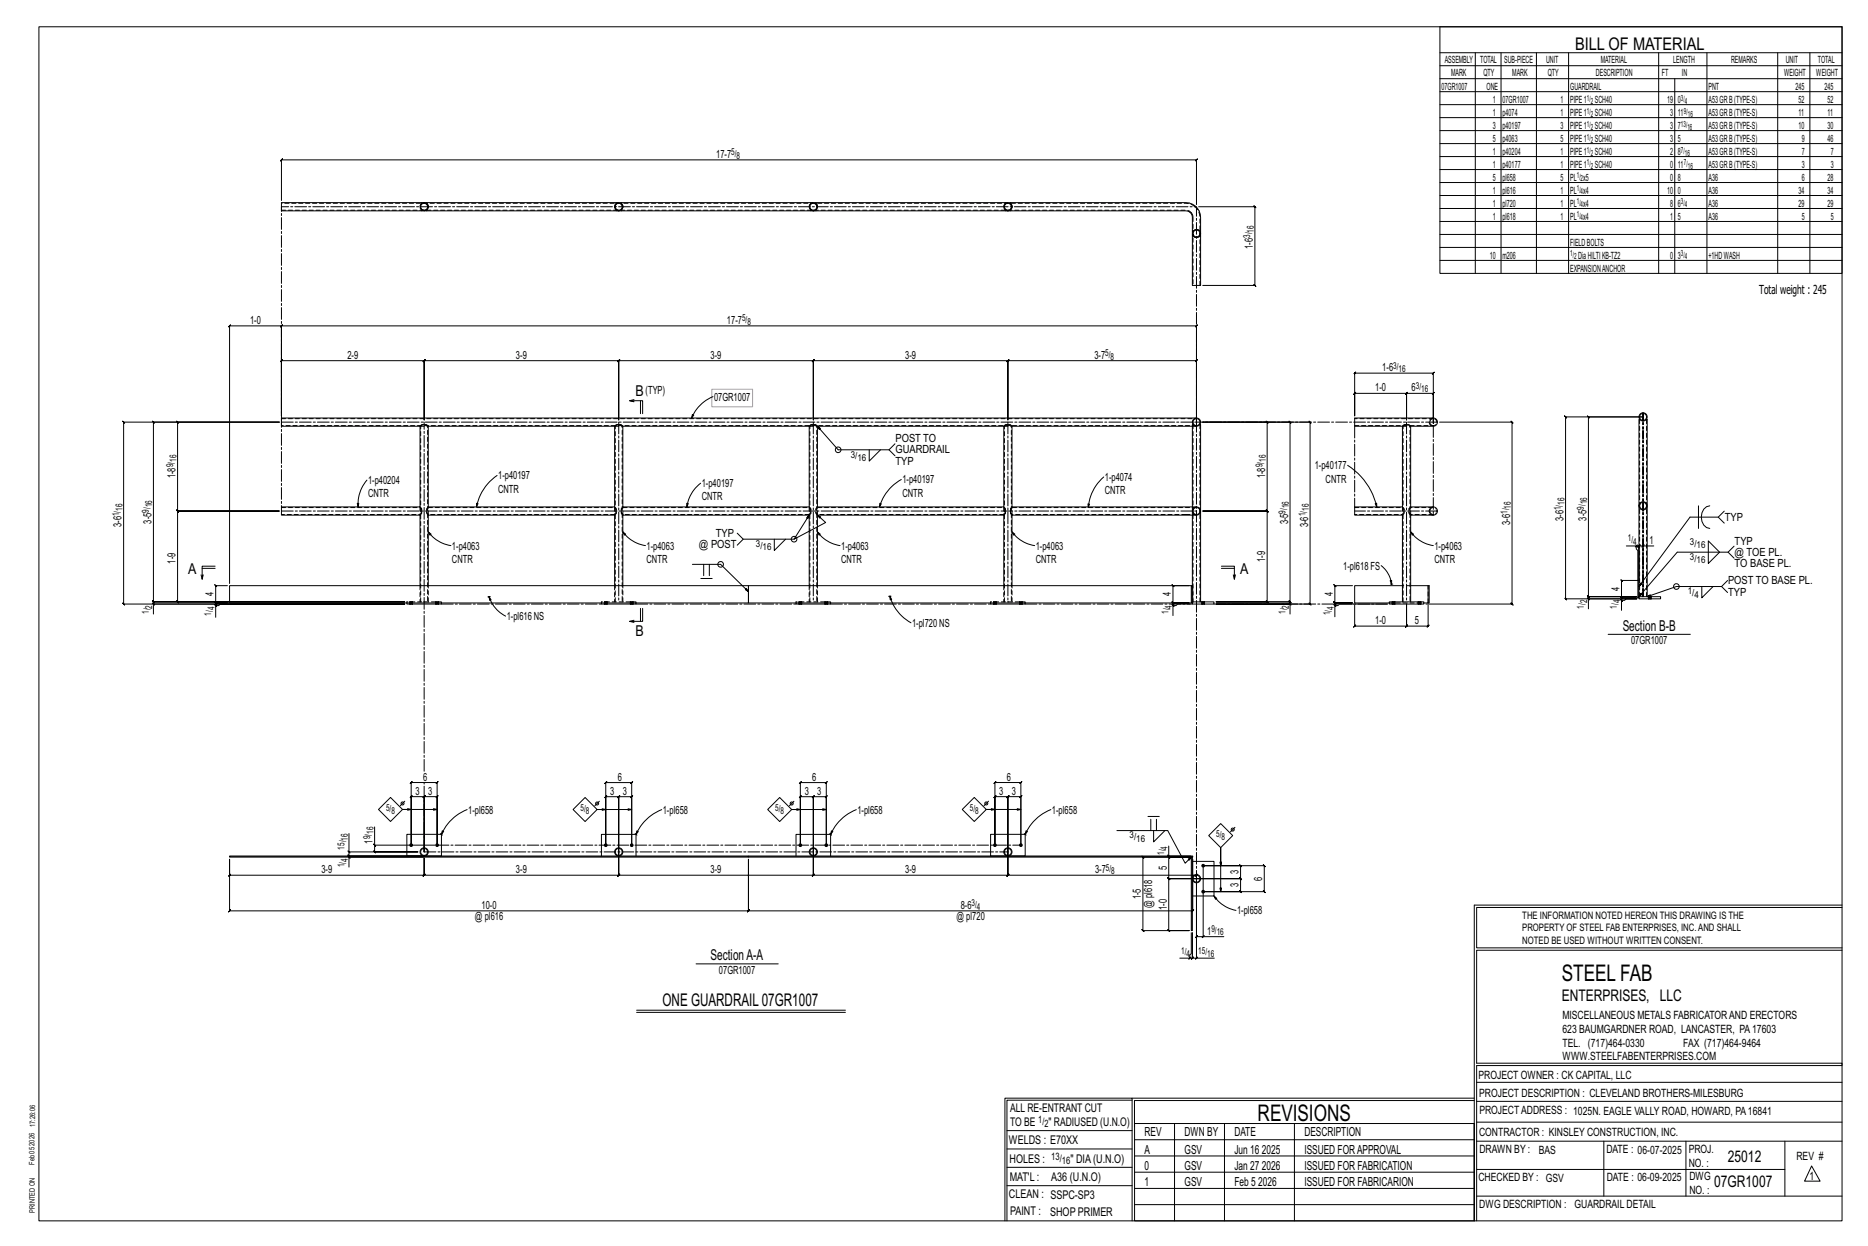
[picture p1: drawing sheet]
<svg xmlns="http://www.w3.org/2000/svg" width="914mm" height="610mm" viewBox="0 0 914 610" stroke-linecap="round" stroke-linejoin="round" font-family="sans-serif">
<g fill="none" stroke="#000" stroke-width=".49">
<path d="M19 13h883v584h-883zM705 13h197v121h-197zM705 26h197M705 32h197M705 39h197M722 26v108M735 26v108M752 26v108M768 26v108M812 26v108M820 39v95M836 26v108"/>
<path d="M870 26v108M886 26v108M705 45h197M705 51h197M705 58h197M705 64h197M705 70h197M705 77h197M138 99h443a7 7 0 0 1 7 7v34h-4v-34l-2-2-1-1h-443zM138 98v-20l-1 1 1-1h448l-1 1 1-1v22M705 83h197M705 89h197"/>
<path d="M705 96h197M587 101h27l1 1-1-1v39v-1l1 1h-1h-25M705 102h197M705 108h197M705 115h197M705 121h197M705 127h197M138 159l-1 1 1-1h448l-1 1 1-1v48v-31l-1 1 1-1h-93h1l-1 1v-1v29v-29h1l-1 1v-1h-95h1l-1 1v-1v29v-29h1l-1 1v-1h-95l-1 1 1-1v29v-29l-1 1 1-1h-95l-1 1 1-1v29v-29l-1 1 1-1h-70l-1 1 1-1v27zM310 197l-2-1h7v6M310 196h-2M314 196v6M349 194a19 19 0 0 0-10 11"/>
<path d="M663 183l1-1-1 1h39h-1l1-1v1v24v-15l-1 1 1-1h-13l-1 1 1-1v13v-13l-1 1 1-1h-26h1l-1 1v-1v11zM137 207h-76l-1-1 1 1v89l-1-1 1 1h137h-90h-1h-1v6M137 207h-62v-1l1 1h-1v87l1 1-1-1h123h-123l1 1-1-1v2M137 207h-50l-1-1 1 1v43h-1l1 1v-1h50h-50h-1l1 1v-1v44h-1l1 1v-1h111M138 203v-44l-1 1 1-1h-26h1l-1 1v-1v126M210 209h91M305 209h91M339 203h1l-1 2zM491 209h-91l10 11h25l3-3M495 209h89M584 208v79M586 205h-448v4h68"/>
<path d="M587 208h1v86M589 207h52v-1l1 1h-1v89v-1l1 1h-1h-46h36v4M589 207h31v-1l1 1h-1v43l1 1-1-1h-31h31l1 1-1-1v44l1 1-1-1h-25h36l1 1-1-1v2M589 207h42v-1l1 1h-1v87l1 1-1-1h-36M687 209h-24v-4h38a2 2 0 0 1 3 1 2 2 0 0 1-2 3h-11M705 207h35v-1l1 1h-1v89v-1l1 1h-1h-42M803 205h-1v79M806 205v87M180 235a18 18 0 0 0-5 13M243 233a24 24 0 0 0-10 15M343 236a18 18 0 0 0-7 12M425 220v6l6-6"/>
<path d="M435 220l3 3M441 235a22 22 0 0 0-11 13M540 233a22 22 0 0 0-7 15M660 228a32 32 0 0 1 14 20M175 246h1l-1 2zM206 248v1v2v1M206 252v35M210 248v-39l-1-1h-3v1v39h-68v4h68M210 252v35M210 248h91l1 1v2l-1 1h-91M210 248l-1 1v2l1 1M233 246h1l-1 2z"/>
<path d="M301 248v-39l1-1h2l1 1v39M301 252v35M305 252v35M305 252l-1-1v-2l1-1h91l1 1v2l-1 1M305 252h91M336 246h1l-1 2zM396 248v-39l1-1h2l1 1v39M396 252l-7 12 15-8-4-4M396 252v35M400 252v35M400 252h91M400 248h91l1 1v2l-1 1"/>
<path d="M400 248l-1 1v2l1 1M431 246l-1 2zM491 248v-39l1-1h3v1v39M491 252v35M495 252v35M495 248v1v2v1M495 252h89M533 247v1zM584 248h-89M673 246h1v2zM687 248v1v2v1M687 252v42"/>
<path d="M691 252l-1-1v-2l1-1h10a2 2 0 0 1 3 2 2 2 0 0 1-2 2h-11v42M691 248v-39l-1-1h-3v1v39h-24v4h24M831 247v12M837 247a6 6 0 0 0-4 6 6 6 0 0 0 4 6M841 253l3 3M844 250l-3 3h-14l-25 34M99 278h6M105 277h-6v6v-2M210 260l1 1-1 1zM210 260a17 17 0 0 0 11 7M305 260l1 1v1zM305 260a17 17 0 0 0 11 7"/>
<path d="M339 276h14l13 13M344 276v6M347 276v6M361 261l3 3h25M364 264l-3 3M379 264v5l6-5M400 260l2 1-1 1zM400 260a17 17 0 0 0 11 7M495 260l2 1-1 1zM495 260a17 17 0 0 0 11 7M598 277h6v6l1-2M598 278h6"/>
<path d="M676 277a14 14 0 0 1 5 9M691 260l1 1-1 1zM691 260a17 17 0 0 0 11 7M796 267h5v2h1v15h-8l-1-1 1 1v8h-1l1 1v-1h8M800 268l1-1zM801 267h1v1l1-1h-1v17M804 268l1-1zM804 267h-2h1l-1 1v-1v17M810 267h-6v25M836 265l6 5-6 6zM846 270l3 3M849 267l-3 3h-25l-19 22"/>
<path d="M75 295l1 1zM98 281l1 2M105 296l1 1zM111 287h-5l-1-1 1 1v8h-1l1 1v-1h5h-5h-1l1 1v-1v1M112 287h254v8h-254zM198 296h-123v4M199 295v1h17v-1M201 294h.1M201 296h.1M202 294h.1M202 296h.1M213 294h.1"/>
<path d="M213 296h.1M215 294h.1M215 296h.1M239 292l1 1v1zM239 292a16 16 0 0 0 9 9M239 292h.1M240 292h-1M294 295v1h17v-1M296 294h.1M296 296h.1M297 294h.1M297 296h.1"/>
<path d="M309 294h.1M309 296h.1M310 294h.1M310 296h.1M314 298v6M315 298v6h-7l2 1M343 283h6M390 295v1h17v-1M391 294h.1M391 296h.1M392 294h.1M392 296h.1"/>
<path d="M404 294h.1M404 296h.1M405 294h.1M405 296h.1M435 292h1M436 292v1zM436 292a22 22 0 0 0 10 13M436 292h.1M485 295v1h17v-1M486 294h.1M486 296h.1M488 294h.1"/>
<path d="M488 296h.1M499 294h.1M499 296h.1M500 294h.1M500 296h.1M574 296l1 1zM582 287h-8v-1l1 1h-1v8l1 1-1-1h8h-8l1 1-1-1v1M583 296h-7h-2v5M583 287h1v8h-1zM583 287h-217v8h217M584 294h10v2h-10v-1M588 294h.1"/>
<path d="M588 296h.1M590 294h.1M590 296h.1M604 281v2M631 295l1 1zM653 296l1 1zM662 287h-9v-1l1 1h-1v8l1 1-1-1h9h-9l1 1-1-1v1M663 296v10v1l1-1h-1h26l-1 1 1-1v-10v10l-1 1 1-1h10v1l1-1h-1v-10M679 296h-23h-1h-2v6M680 294h17v2h-17zM680 284h1v2zM681 286h.1"/>
<path d="M681 286h1M682 294h.1M682 296h.1M683 294h.1M683 296h.1M687 287h-24v8h17M691 287h9v8h-1M694 294h.1M694 296h.1M696 294h.1M696 296h.1M699 287v8h-2"/>
<path d="M777 292l1 1zM778 298v-5h23h-5l-1 1h-1v5M778 293v-1l-1-1 1 1h23h-23l-1-1 1 1v-88l-1-1 1 1h26h-38v-1l1 1h-1v89v-1l1 1h-1h35M793 293l1 1zM801 292h-7h-1l1 1v-1v2M802 284v8zM802 292h11v1h-11zM807 292h.1M807 293h.1M808 292h.1M808 293h.1M833 287v5l6-5"/>
<path d="M843 287l3 3M846 284l-3 3h-22l-15 5M310 303l-2 1M787 310h40M191 390l6 6-6 6-6-6zM198 392l-2 2M201 383l1-1-1 1h13h-1l1-1v1v30v-23v-1l-1 1h1h-6v-1l-1 1h1v27v-27v-1l-1 1h1h-7l1-1-1 1v23v-30zM201 396h-4h17M229 396a23 23 0 0 0-13 12M286 390l6 6-6 6-5-6zM293 392l-2 2M296 383l1-1v1h12l1-1-1 1v31v-24l1-1-1 1h-6v-1l-1 1h1v27v-27v-1l-1 1h1h-6v-1l-1 1h1v24v-31z"/>
<path d="M297 396h-5h17M324 396a23 23 0 0 0-13 12M376 396l6-6 6 6-6 6zM389 392l-3 2M391 383l1-1v1h12l1-1-1 1v31v-24l1-1-1 1h-6l1-1-1 1v27v-27l1-1-1 1h-6v-1l-1 1h1v24v-31zM392 396h-4h16M419 396a23 23 0 0 0-12 12M471 396l6-6 6 6-6 6zM484 392l-2 2M487 383l1-1-1 1h13h-1l1-1v1v30v-23v-1l-1 1h1h-7l1-1-1 1v27v-27l1-1-1 1h-6l1-1-1 1v23v-30zM487 396h-4h17M514 396a23 23 0 0 0-12 12"/>
<path d="M562 399h5M112 419h254h-254zM170 419l1 1zM170 416l1 1zM171 408v9h34h-22h1l-1-1v1v-4M171 417v2l-1-1 1 1h36h-36l-1-1 1 1M183 413l1 1zM183 405v8h30M207 419h-8v-11h17v11h-8M208 419h-37v5M216 408h.1M216 408l1 1"/>
<path d="M217 406v1l-1 1zM294 419v-11h17v11M311 408h.1M311 408l1 1M312 406v1l-1 1zM366 419h218h-218zM390 419v-11h17v11M406 408h1M407 408v1M407 406l1 1-1 1zM493 419h-8v-11h17v11h-8M501 408h1"/>
<path d="M502 408v1M502 406l1 1-1 1zM547 406h25l8 16 3-3M559 419h24h-11l1 1-1-1v11v-1l1 1h-1h14h-14v-1l1 1h-1v25l1 1-1-1h10h-23l1 1-1-1v-36l1 1zM563 401v5M565 406v6l5-6M566 401v5M572 418l1 1zM572 414v5h11M572 419l1 1-1-1h11M583 419h1v36h-1zM592 409l6-6 5 6-5 6z"/>
<path d="M605 405l-3 2M584 421h10v17h-10M584 420v26v-1l-1 1h1h-218l1-1-1 1v-26v26l1-1-1 1h-254l1-1-1 1v-26v8v1l1-1h-1h96l-1 1 1-1v-8v8l-1 1 1-1h95l-1 1 1-1v-11v11l-1 1 1-1h95v1l1-1h-1v-11v11v1l1-1h-1h95v1l1-1h-1v-11v11v1l1-1h-1h93l-1 1 1-1v2M589 424h30l-1-1 1 1v12h-1l1 1v-1h-30h18l1 1-1-1v-6h1l-1-1v1h-21h21h1l-1-1v1v-6h1l-1-1v1zM589 424v34h10M594 438l2 2h-1zM594 438a17 17 0 0 0 11 7M598 424v-9v21M583 456v11h-1v2h-4M588 459l1-1zM589 458h-3l-1 1 1-1v-28v39h8M722 443v154"/>
<path d="M722 443h180M902 444h-179v20h179M341 472h40M582 469l1-1zM582 469h2h-1l1-1v1v-13v13h-1l1-1v1h2M586 469v-1l-1 1zM902 465h-179v55h179v1h-179v76M312 494h102M312 495h102M554 538h-61v59M554 537h168M722 538h-167v13"/>
<path d="M723 539h179M723 530h179M493 553h61M555 550h167v47h-167zM555 558h167M575 550v47M599 550v47M634 550v47M723 549h179M723 558h179M785 558v27M825 558v27"/>
<path d="M874 558v27M493 571h61M493 562h61M555 573h167M555 566h167M723 572h151M887 570l4 8h-8zM492 597v-60h62v60M493 580h61M555 589h167M555 581h167M723 585h179"/>
<circle cx="586" cy="207" r="1.7"/>
<circle cx="586" cy="207" r="1.9"/>
<circle cx="804" cy="204" r="1.7"/>
<circle cx="804" cy="204" r="2"/>
<circle cx="410" cy="220" r="1.4"/>
<circle cx="586" cy="250" r="2"/>
<circle cx="586" cy="250" r="1.8"/>
<circle cx="804" cy="247" r="1.7"/>
<circle cx="804" cy="247" r="2"/>
<circle cx="353" cy="276" r="1.4"/>
<circle cx="389" cy="264" r="1.4"/>
<circle cx="821" cy="287" r="1.4"/>
<circle cx="197" cy="393" r=".7"/>
<circle cx="292" cy="393" r=".7"/>
<circle cx="388" cy="393" r=".7"/>
<circle cx="483" cy="393" r=".7"/>
<circle cx="208" cy="417" r="2"/>
<circle cx="208" cy="417" r="1.7"/>
<circle cx="303" cy="417" r="1.7"/>
<circle cx="303" cy="417" r="2"/>
<circle cx="398" cy="417" r="1.7"/>
<circle cx="398" cy="417" r="2"/>
<circle cx="493" cy="417" r="1.7"/>
<circle cx="493" cy="417" r="2"/>
<circle cx="603" cy="406" r=".7"/>
<circle cx="586" cy="430" r="1.7"/>
<circle cx="586" cy="430" r="2"/>
</g>
<g fill="#000" stroke="#000" stroke-width=".49">
<circle cx="201" cy="413" r=".7"/>
<circle cx="214" cy="413" r=".7"/>
<circle cx="297" cy="414" r=".7"/>
<circle cx="309" cy="414" r=".7"/>
<circle cx="392" cy="414" r=".7"/>
<circle cx="404" cy="414" r=".7"/>
<circle cx="487" cy="413" r=".7"/>
<circle cx="500" cy="413" r=".7"/>
<circle cx="589" cy="436" r=".7"/>
<circle cx="589" cy="424" r=".7"/>
</g>
<g fill="none" stroke="#000" stroke-width=".49" stroke-dasharray="2 1.4">
<path d="M206 100l1-1M206 100h1M206 100v-1M207 99l2 1h-3M209 100h-1M209 100h.1M209 99v1M209 100l1 1M209 100l1 1-1 2M301 100h1M302 100l1-1 1 1zM302 100v-1"/>
<path d="M302 100h.1M304 100h-1M304 100h.1M304 99v1M304 100l1 1M304 100l1 1-1 2M397 100h.1M397 100l1-1 1 1zM397 100v-1M398 100h-1M399 100h.1M399 100h1"/>
<path d="M399 99l1 1M400 100v1v2M492 100h.1M492 100l1-1 2 1zM492 100v-1M493 100h-1M494 100h.1M495 100h.1M495 99v1M495 100v1M495 100v1v2M138 103h444"/>
<path d="M206 101v-1M206 100h.1M206 102v-1M206 101v1M206 102h.1M206 103v-1M206 102l1 1M206 100v1M206 103h.1M207 103h.1M207 103h-1M207 103h2h-1h-2"/>
<path d="M208 103h.1M208 103l1-1M209 103h.1M209 102v-1M209 101v-1M209 102v1M209 102h.1M210 102h-1M210 101h.1M210 101v1M301 101v-1M301 102v-1"/>
<path d="M301 100h.1M301 102h.1M301 101v1M301 102h1M302 102v1M302 100l-1 1M302 103h2h-1zM302 103l-1-1M302 103h.1M303 103h.1M303 103l1-1M304 103h.1"/>
<path d="M304 102l1-1M305 101l-1-1M305 102l-1 1M305 102h.1M305 101h.1M305 101v1M396 101v-1M396 100h.1M396 102v-1M396 100h1M396 101v1M396 102h1"/>
<path d="M397 102h.1M397 102v1M397 100l-1 1M397 103h2h-1zM397 103l-1-1M397 103h.1M397 103h1M398 103h.1M399 103l1-1M400 103h-1M400 100h-1M400 102v-1"/>
<path d="M400 101v-1M400 102v1M400 100v1M400 102h.1M400 101h.1M400 101v1M491 101h.1M491 101l1-1M492 102l-1-1M492 101v1M492 102h.1M492 102v1"/>
<path d="M492 100v1M492 103h3h-2zM492 103v-1M492 103h.1M492 103h1M493 103h.1M494 103l1-1M495 100h-1M495 103h.1M495 102v-1M495 101v-1M495 102v1"/>
<path d="M495 102h.1M495 101h.1M495 101v1M582 103l1 1M583 104l1 2M584 113h.1M584 106v34M584 113v2v-1zM584 115l1 1M584 115h.1M584 113v1M584 116v-1"/>
<path d="M584 113l1-1M585 113h-1M585 116h-1M585 116h.1M585 101l-4-2h-443M585 113h.1M585 112h1M585 116h1M586 112h.1M586 116h.1M586 116h-1M586 116h1"/>
<path d="M586 112l1 1M586 113h-1M587 113h.1M587 116v-1M587 116h-1M587 115h.1M587 113h1M587 113l1 1-1 1zM587 115v1M587 114l-1-1M588 114h.1M588 115h-1"/>
<path d="M587 140v-34a7 7 0 0 0-2-5M138 205h448M206 209h4M206 208h.1M206 208h1M207 208h.1M208 208l1 1v85M301 209h4M301 208h.1M301 208h1M302 208h.1M303 208l2 1v85"/>
<path d="M396 209h4M397 208h.1M397 208h1M399 208l1 1v85M491 209h4M492 208h.1M492 208h1M493 208h.1M494 208l1 1v85M584 209h2M584 208v86M586 208h-448"/>
<path d="M663 208h38M687 209h4M687 208h.1M687 208h1M688 208h.1M689 208l1 1v85M700 207v1l2 1M700 207a1.7 1.7 0 0 1 2-2 1.7 1.7 0 0 1 1 2 1.7 1.7 0 0 1-2 1M702 205h-39M702 208h-2v-1M702 205h-2v2M803 205v87"/>
<path d="M138 248h68M206 248v4M206 248v1M206 249h.1M206 251v1h-68M209 249l1-1M209 251h.1M210 252l-1-1M210 252v-4M210 252h.1M210 248h91M301 248v4"/>
<path d="M301 252h-91M301 248v1M301 249h.1M301 249h1M302 249h.1M302 251l-1 1M304 249l1-1M304 251h.1M305 251h-1M305 251h.1M305 252v-1M305 252v-4"/>
<path d="M305 252h.1M305 248h91M396 248v4M396 252h-91M396 248v1M396 249h1M397 249h.1M397 251l-1 1M399 249l1-1M399 251h.1M400 251h-1M400 251h.1"/>
<path d="M400 252v-1M400 252v-4M400 252h.1M400 248h91M491 248v4M491 252h-91M491 248l1 1M492 249h.1M492 251l-1 1M495 249v-1M495 251h.1M495 252v-1"/>
<path d="M495 252v-4M495 252h.1M581 252h5M581 252h-86M584 252h2M584 251h.1M584 249h.1M586 248h-91M586 248h-2M587 251h.1M587 249h.1M663 248h24"/>
<path d="M687 248v4M687 248v1M687 249h.1M687 251v1h-24M690 249l1-1h11M690 251h.1M690 252v-1M691 252v-4M700 250v1M700 249v1M700 250v-1l2-1M700 251l2 1"/>
<path d="M701 252h-11M702 252l-2-2M702 248l-2 1M702 252h-1M703 249h.1M703 251h.1M703 250h.1M802 247h.1M803 248v1M803 246v1M806 247v-1M806 249v-1"/>
<path d="M199 294v1M201 294v2M201 294h.1M201 294l1 2zM201 296h.1M202 294v2M202 294h.1M202 296h.1M202 296v-2M206 287v7M206 294v-86M207 294h1"/>
<path d="M210 294v-7M213 294v2M213 294h.1M214 294l-1 2M214 294v2zM214 294v2M214 296h.1M215 294h.1M215 296h.1M215 296v-2M216 295v-1h-17M294 294v1"/>
<path d="M296 294v2M296 294h.1M297 294v2zM297 294l-1 2M297 296h-1M297 294v2M297 294h.1M297 296h.1M297 296v-2M301 287v7M301 294v-86M305 294v-7"/>
<path d="M309 294v2M309 294h.1M309 294v2zM309 296h.1M310 294v2M310 294h.1M310 296h.1M310 296v-2M311 295v-1h-17M390 294v1M391 294v2M391 294h.1"/>
<path d="M392 294l-1 2M392 294v2zM392 296h.1M392 294v2M392 294h.1M392 296v-2M396 287v7M396 294l1-86M400 294v-7M404 294v2M404 294h.1M404 294l1 2z"/>
<path d="M404 296h.1M405 294v2M405 294h.1M405 296h.1M405 296v-2M407 295v-1h-17M485 294v1M486 294v2M486 294h.1M487 294l-1 2M487 294v2zM487 294v2"/>
<path d="M487 296h.1M488 294h.1M488 296h.1M488 296v-2M491 287v7M492 294v-86M493 294h1M495 294v-7M499 294v2M499 294h.1M500 294v2zM500 294l-1 2"/>
<path d="M500 296h-1M500 294v2M500 294h.1M500 296h.1M500 296v-2M502 295v-1h-17M584 295v-8M587 294v-86M588 294v2M588 294h.1M589 294l-1 2M589 294v2z"/>
<path d="M589 296h.1M589 294v2M590 294h.1M590 296h.1M590 296v-2M680 295h17M682 294v2M682 294h.1M682 294v2zM682 296h.1M683 294v2M683 294h.1"/>
<path d="M683 296h.1M683 296v-2M687 294v-86M691 287h-4M694 294v2M694 294h.1M695 294l-1 2M695 294v2zM695 296h.1M695 294v2M695 294h1M696 296h-1"/>
<path d="M696 296v-2M699 295v-8M806 292v-87M807 292v1M807 292h.1M808 292v1zM808 292l-1 1M808 293h-1M808 292v1M808 292h.1M808 293h.1M808 293v-1"/>
<path d="M207 419h1M208 419h.1M303 419h.1M398 419h.1M493 419h1M493 419h.1M588 430h.1"/>
</g>
<path d="M348 190h20v9h-20z" fill="none" stroke="#f0f" stroke-width=".5"/>
<g fill="none" stroke="#000" stroke-width=".49" stroke-dasharray="5.8 1 1 1">
<path d="M138 207h448M303 207v87M398 207v87M493 207v87M663 209v39M689 207v87M702 208v44M704 207h-118M804 202v90zM138 250h448M704 250h-41M216 296h78"/>
<path d="M311 296h79M407 296h78M502 296h82M594 296h86M208 377v-170M208 417v-34M208 417h285M214 413h286M586 432v-331h-448v147"/>
</g>
<g font-size="11.2">
<text x="764" y="480">STEEL FAB</text>
<text x="616" y="548">REVISIONS</text>
</g>
<g font-size="8.6">
<text x="771" y="24">BILL OF MATERIAL</text>
<text x="324" y="492">ONE GUARDRAIL07GR1007</text>
</g>
<g font-size="7.9">
<text x="765" y="490">ENTERPRISES, LLC</text>
<text x="846" y="569">25012</text>
<text x="839" y="581">07GR1007</text>
</g>
<g font-size="7.3">
<text x="311" y="194">B</text>
<text x="92" y="281">A</text>
<text x="607" y="281">A</text>
<text x="311" y="311">B</text>
<text x="794" y="309">Section B-B</text>
<text x="348" y="470">SectionA-A</text>
</g>
<g font-size="6.1">
<text x="861" y="144">Total weight : 245</text>
<text x="560" y="556">REV</text>
<text x="580" y="556">DWN BY</text>
<text x="604" y="556">DATE</text>
<text x="639" y="556">DESCRIPTION</text>
<text x="560" y="564">A</text>
<text x="580" y="564">GSV</text>
<text x="604" y="564">Jun 16</text>
<text x="618" y="564">2025</text>
<text x="639" y="564">ISSUED FORAPPROVAL</text>
<text x="560" y="572">0</text>
<text x="580" y="572">GSV</text>
<text x="604" y="572">Jan 27</text>
<text x="618" y="572">2026</text>
<text x="639" y="572">ISSUED FOR FABRICATION</text>
<text x="560" y="580">1</text>
<text x="580" y="580">GSV</text>
<text x="604" y="580">Feb 5</text>
<text x="616" y="580">2026</text>
<text x="639" y="580">ISSUED FOR FABRICARION</text>
</g>
<g font-size="5.9">
<text x="494" y="560">WELDS : E70XX</text>
<text x="494" y="569">HOLES :</text>
<text x="524" y="569">&quot; DIA(U.N.O)</text>
<text x="494" y="578">MAT'L :</text>
<text x="515" y="578">A36 (U.N.O)</text>
<text x="494" y="586">CLEAN : SSPC-SP3</text>
<text x="495" y="595">PAINT :</text>
<text x="514" y="595">SHOP PRIMER</text>
</g>
<g font-size="5.8">
<text x="494" y="544">ALL RE-ENTRANT CUT</text>
<text x="494" y="551">TO BE</text>
<text x="513" y="551">&quot; RADIUSED (U.N.O)</text>
</g>
<g font-size="5.6">
<text x="765" y="499">MISCELLANEOUS METALS FABRICATORAND ERECTORS</text>
<text x="765" y="505">623 BAUMGARDNER ROAD, LANCASTER, PA17603</text>
<text x="765" y="512">TEL. (717)464-0330</text>
<text x="824" y="512">FAX (717)464-9464</text>
<text x="765" y="519">WWW.STEELFABENTERPRISES.COM</text>
<text x="724" y="528">PROJECT OWNER : CK CAPITAL, LLC</text>
<text x="724" y="537">PROJECT DESCRIPTION : CLEVELAND BROTHERS-MILESBURG</text>
<text x="724" y="545">PROJECTADDRESS : 1025N. EAGLE VALLY ROAD, HOWARD, PA16841</text>
<text x="724" y="556">CONTRACTOR : KINSLEY CONSTRUCTION, INC.</text>
<text x="724" y="564">DRAWN BY :</text>
<text x="753" y="564">BAS</text>
<text x="786" y="564">DATE : 06-07-2025</text>
<text x="827" y="564">PROJ.</text>
<text x="879" y="568">REV #</text>
<text x="827" y="571">NO. :</text>
<text x="724" y="578">CHECKED BY : GSV</text>
<text x="787" y="578">DATE : 06-09-2025</text>
<text x="827" y="578">DWG</text>
<text x="886" y="578">1</text>
<text x="827" y="584">NO. :</text>
<text x="724" y="591">DWG DESCRIPTION : GUARDRAIL DETAIL</text>
</g>
<g font-size="5.5">
<text x="351" y="77">17-7</text>
<text x="613" y="122" transform="rotate(-90 613 122)">1-6</text>
<text x="122" y="158">1-0</text>
<text x="356" y="158">17-7</text>
<text x="170" y="175">2-9</text>
<text x="253" y="175">3-9</text>
<text x="348" y="175">3-9</text>
<text x="443" y="175">3-9</text>
<text x="536" y="175">3-7</text>
<text x="677" y="182">1-6</text>
<text x="673" y="191">1-0</text>
<text x="691" y="191">6</text>
<text x="316" y="193">(TYP)</text>
<text x="350" y="196">07GR1007</text>
<text x="438" y="216">POST TO</text>
<text x="438" y="222">GUARDRAIL</text>
<text x="438" y="227">TYP</text>
<text x="86" y="234" transform="rotate(-90 86 234)">1-8</text>
<text x="619" y="234" transform="rotate(-90 619 234)">1-8</text>
<text x="644" y="230">1-p40177</text>
<text x="180" y="237">1-p40204</text>
<text x="244" y="235">1-p40197</text>
<text x="343" y="238">1-p40197</text>
<text x="442" y="237">1-p40197</text>
<text x="541" y="235">1-p4074</text>
<text x="649" y="236">CNTR</text>
<text x="180" y="243">CNTR</text>
<text x="244" y="241">CNTR</text>
<text x="343" y="245">CNTR</text>
<text x="442" y="243">CNTR</text>
<text x="541" y="242">CNTR</text>
<text x="60" y="258" transform="rotate(-90 60 258)">3-6</text>
<text x="74" y="256" transform="rotate(-90 74 256)">3-5</text>
<text x="630" y="257" transform="rotate(-90 630 257)">3-5</text>
<text x="640" y="258" transform="rotate(-90 640 258)">3-6</text>
<text x="739" y="257" transform="rotate(-90 739 257)">3-6</text>
<text x="765" y="255" transform="rotate(-90 765 255)">3-6</text>
<text x="777" y="255" transform="rotate(-90 777 255)">3-5</text>
<text x="844" y="255">TYP</text>
<text x="350" y="263">TYP</text>
<text x="221" y="269">1-p4063</text>
<text x="316" y="269">1-p4063</text>
<text x="342" y="268">@ POST</text>
<text x="412" y="269">1-p4063</text>
<text x="507" y="269">1-p4063</text>
<text x="702" y="269">1-p4063</text>
<text x="807" y="266">1</text>
<text x="849" y="266">TYP</text>
<text x="86" y="276" transform="rotate(-90 86 276)">1-9</text>
<text x="221" y="275">CNTR</text>
<text x="316" y="275">CNTR</text>
<text x="412" y="275">CNTR</text>
<text x="507" y="275">CNTR</text>
<text x="619" y="275" transform="rotate(-90 619 275)">1-9</text>
<text x="702" y="275">CNTR</text>
<text x="849" y="272">@ TOE PL.</text>
<text x="658" y="279">1-pl618 FS</text>
<text x="849" y="277">TO BASE PL.</text>
<text x="846" y="286">POST TO BASE PL.</text>
<text x="105" y="292" transform="rotate(-90 105 292)">4</text>
<text x="573" y="292" transform="rotate(-90 573 292)">4</text>
<text x="652" y="292" transform="rotate(-90 652 292)">4</text>
<text x="793" y="289" transform="rotate(-90 793 289)">4</text>
<text x="846" y="291">TYP</text>
<text x="248" y="303">1-pl616 NS</text>
<text x="673" y="305">1-0</text>
<text x="693" y="305">5</text>
<text x="446" y="307">1-pl720 NS</text>
<text x="798" y="315">07GR1007</text>
<text x="207" y="382">6</text>
<text x="302" y="382">6</text>
<text x="398" y="382">6</text>
<text x="493" y="382">6</text>
<text x="203" y="389">3</text>
<text x="210" y="389">3</text>
<text x="299" y="389">3</text>
<text x="305" y="389">3</text>
<text x="394" y="389">3</text>
<text x="400" y="389">3</text>
<text x="489" y="389">3</text>
<text x="495" y="389">3</text>
<text x="229" y="398">1-pl658</text>
<text x="324" y="398">1-pl658</text>
<text x="420" y="398">1-pl658</text>
<text x="515" y="398">1-pl658</text>
<text x="182" y="413" transform="rotate(-90 182 413)">1</text>
<text x="571" y="426" transform="rotate(-90 571 426)">5</text>
<text x="157" y="427">3-9</text>
<text x="253" y="427">3-9</text>
<text x="348" y="427">3-9</text>
<text x="443" y="427">3-9</text>
<text x="536" y="427">3-7</text>
<text x="606" y="428" transform="rotate(-90 606 428)">3</text>
<text x="618" y="431" transform="rotate(-90 618 431)">6</text>
<text x="606" y="434" transform="rotate(-90 606 434)">3</text>
<text x="558" y="440" transform="rotate(-90 558 440)">1-5</text>
<text x="236" y="445">10-0</text>
<text x="470" y="445">8-6</text>
<text x="564" y="444" transform="rotate(-90 564 444)">@ pl618</text>
<text x="571" y="445" transform="rotate(-90 571 445)">1-0</text>
<text x="606" y="447">1-pl658</text>
<text x="232" y="450">@ pl616</text>
<text x="468" y="450">@ pl720</text>
<text x="591" y="457">1</text>
<text x="352" y="477">07GR1007</text>
</g>
<g font-size="5">
<text x="745" y="450">THE INFORMATION NOTED HEREON THIS DRAWING IS THE</text>
<text x="745" y="456">PROPERTY OF STEEL FAB ENTERPRISES, INC.AND SHALL</text>
<text x="745" y="462">NOTED BE USED WITHOUT WRITTEN CONSENT.</text>
<text x="508" y="550">1/</text>
<text x="511" y="551">2</text>
<text x="515" y="568">13/</text>
<text x="520" y="570">16</text>
</g>
<g font-size="4.9">
<text x="707" y="31">ASSEMBLY</text>
<text x="725" y="31">TOTAL</text>
<text x="736" y="31">SUB-PIECE</text>
<text x="757" y="31">UNIT</text>
<text x="784" y="31">MATERIAL</text>
<text x="819" y="31">LENGTH</text>
<text x="847" y="31">REMARKS</text>
<text x="874" y="31">UNIT</text>
<text x="890" y="31">TOTAL</text>
<text x="710" y="37">MARK</text>
<text x="726" y="37">QTY</text>
<text x="740" y="37">MARK</text>
<text x="758" y="37">QTY</text>
<text x="781" y="37">DESCRIPTION</text>
<text x="814" y="37">FT</text>
<text x="823" y="37">IN</text>
<text x="873" y="37">WEIGHT</text>
<text x="889" y="37">WEIGHT</text>
<text x="706" y="44">07GR1007</text>
<text x="728" y="44">ONE</text>
<text x="769" y="44">GUARDRAIL</text>
<text x="836" y="44">PNT</text>
<text x="879" y="44">245</text>
<text x="893" y="44">245</text>
<text x="731" y="50">1</text>
<text x="736" y="50">07GR1007</text>
<text x="764" y="50">1</text>
<text x="769" y="50">PIPE1</text>
<text x="781" y="50">SCH40</text>
<text x="816" y="50">19</text>
<text x="821" y="50">0</text>
<text x="836" y="50">A53GRB(TYPE-S)</text>
<text x="880" y="50">52</text>
<text x="895" y="50">52</text>
<text x="731" y="57">1</text>
<text x="736" y="57">p4074</text>
<text x="764" y="57">1</text>
<text x="769" y="57">PIPE1</text>
<text x="781" y="57">SCH40</text>
<text x="818" y="57">3</text>
<text x="821" y="57">11</text>
<text x="836" y="57">A53GRB(TYPE-S)</text>
<text x="880" y="57">11</text>
<text x="895" y="57">11</text>
<text x="731" y="63">3</text>
<text x="736" y="63">p40197</text>
<text x="764" y="63">3</text>
<text x="769" y="63">PIPE1</text>
<text x="781" y="63">SCH40</text>
<text x="818" y="63">3</text>
<text x="821" y="63">7</text>
<text x="836" y="63">A53GRB(TYPE-S)</text>
<text x="880" y="63">10</text>
<text x="895" y="63">30</text>
<text x="731" y="69">5</text>
<text x="736" y="69">p4063</text>
<text x="764" y="69">5</text>
<text x="769" y="69">PIPE1</text>
<text x="781" y="69">SCH40</text>
<text x="818" y="69">3</text>
<text x="821" y="69">5</text>
<text x="836" y="69">A53GRB(TYPE-S)</text>
<text x="882" y="69">9</text>
<text x="895" y="69">46</text>
<text x="731" y="76">1</text>
<text x="736" y="76">p40204</text>
<text x="764" y="76">1</text>
<text x="769" y="76">PIPE1</text>
<text x="781" y="76">SCH40</text>
<text x="818" y="76">2</text>
<text x="821" y="76">8</text>
<text x="836" y="76">A53GRB(TYPE-S)</text>
<text x="882" y="76">7</text>
<text x="896" y="76">7</text>
<text x="731" y="82">1</text>
<text x="736" y="82">p40177</text>
<text x="764" y="82">1</text>
<text x="769" y="82">PIPE1</text>
<text x="781" y="82">SCH40</text>
<text x="818" y="82">0</text>
<text x="821" y="82">11</text>
<text x="836" y="82">A53GRB(TYPE-S)</text>
<text x="882" y="82">3</text>
<text x="896" y="82">3</text>
<text x="731" y="88">5</text>
<text x="736" y="88">pl658</text>
<text x="764" y="88">5</text>
<text x="769" y="88">PL x5</text>
<text x="818" y="88">0</text>
<text x="821" y="88">8</text>
<text x="836" y="88">A36</text>
<text x="882" y="88">6</text>
<text x="895" y="88">28</text>
<text x="731" y="95">1</text>
<text x="736" y="95">pl616</text>
<text x="764" y="95">1</text>
<text x="769" y="95">PL x4</text>
<text x="816" y="95">10</text>
<text x="821" y="95">0</text>
<text x="836" y="95">A36</text>
<text x="880" y="95">34</text>
<text x="895" y="95">34</text>
<text x="731" y="101">1</text>
<text x="736" y="101">pl720</text>
<text x="764" y="101">1</text>
<text x="769" y="101">PL x4</text>
<text x="818" y="101">8</text>
<text x="821" y="101">6</text>
<text x="836" y="101">A36</text>
<text x="880" y="101">29</text>
<text x="895" y="101">29</text>
<text x="731" y="107">1</text>
<text x="736" y="107">pl618</text>
<text x="764" y="107">1</text>
<text x="769" y="107">PL x4</text>
<text x="818" y="107">1</text>
<text x="821" y="107">5</text>
<text x="836" y="107">A36</text>
<text x="882" y="107">5</text>
<text x="896" y="107">5</text>
<text x="769" y="120">FIELDBOLTS</text>
<text x="729" y="127">10</text>
<text x="736" y="127">m206</text>
<text x="772" y="127">DiaHILTIKB-TZ2</text>
<text x="818" y="127">0</text>
<text x="821" y="127">3</text>
<text x="836" y="127">+1HDWASH</text>
<text x="769" y="133">EXPANSIONANCHOR</text>
</g>
<g font-size="4.7">
<text x="358" y="76">5/</text>
<text x="361" y="78">8</text>
<text x="614" y="114" transform="rotate(-90 614 114)">16</text>
<text x="612" y="116" transform="rotate(-90 612 116)">3/</text>
<text x="363" y="157">5/</text>
<text x="366" y="159">8</text>
<text x="541" y="174">5/</text>
<text x="544" y="176">8</text>
<text x="682" y="180">3/</text>
<text x="685" y="182">16</text>
<text x="693" y="190">3/</text>
<text x="696" y="192">16</text>
<text x="86" y="226" transform="rotate(-90 86 226)">16</text>
<text x="416" y="224">3/</text>
<text x="420" y="226">16</text>
<text x="620" y="226" transform="rotate(-90 620 226)">16</text>
<text x="85" y="229" transform="rotate(-90 85 229)">9/</text>
<text x="618" y="229" transform="rotate(-90 618 229)">9/</text>
<text x="60" y="250" transform="rotate(-90 60 250)">16</text>
<text x="73" y="251" transform="rotate(-90 73 251)">9/</text>
<text x="75" y="248" transform="rotate(-90 75 248)">16</text>
<text x="629" y="251" transform="rotate(-90 629 251)">9/</text>
<text x="631" y="249" transform="rotate(-90 631 249)">16</text>
<text x="641" y="250" transform="rotate(-90 641 250)">16</text>
<text x="738" y="251" transform="rotate(-90 738 251)">1/</text>
<text x="740" y="249" transform="rotate(-90 740 249)">16</text>
<text x="764" y="250" transform="rotate(-90 764 250)">1/</text>
<text x="766" y="247" transform="rotate(-90 766 247)">16</text>
<text x="775" y="249" transform="rotate(-90 775 249)">9/</text>
<text x="777" y="247" transform="rotate(-90 777 247)">16</text>
<text x="58" y="253" transform="rotate(-90 58 253)">1/</text>
<text x="639" y="253" transform="rotate(-90 639 253)">1/</text>
<text x="370" y="268">3/</text>
<text x="373" y="269">16</text>
<text x="797" y="265">1/</text>
<text x="799" y="267">4</text>
<text x="827" y="267">3/</text>
<text x="830" y="268">16</text>
<text x="827" y="274">3/</text>
<text x="830" y="276">16</text>
<text x="826" y="291">1/</text>
<text x="829" y="292">4</text>
<text x="75" y="298" transform="rotate(-90 75 298)">2</text>
<text x="105" y="299" transform="rotate(-90 105 299)">4</text>
<text x="574" y="298" transform="rotate(-90 574 298)">4</text>
<text x="631" y="298" transform="rotate(-90 631 298)">2</text>
<text x="653" y="298" transform="rotate(-90 653 298)">4</text>
<text x="775" y="298" transform="rotate(-90 775 298)">1/</text>
<text x="777" y="295" transform="rotate(-90 777 295)">2</text>
<text x="792" y="298" transform="rotate(-90 792 298)">1/</text>
<text x="793" y="295" transform="rotate(-90 793 295)">4</text>
<text x="73" y="300" transform="rotate(-90 73 300)">1/</text>
<text x="103" y="301" transform="rotate(-90 103 301)">1/</text>
<text x="572" y="300" transform="rotate(-90 572 300)">1/</text>
<text x="629" y="300" transform="rotate(-90 629 300)">1/</text>
<text x="651" y="301" transform="rotate(-90 651 301)">1/</text>
<text x="189" y="397">5/</text>
<text x="192" y="398">8</text>
<text x="284" y="397">5/</text>
<text x="287" y="398">8</text>
<text x="379" y="397">5/</text>
<text x="382" y="398">8</text>
<text x="475" y="397">5/</text>
<text x="477" y="398">8</text>
<text x="170" y="411" transform="rotate(-90 170 411)">16</text>
<text x="181" y="411" transform="rotate(-90 181 411)">9/</text>
<text x="183" y="408" transform="rotate(-90 183 408)">16</text>
<text x="553" y="410">3/</text>
<text x="556" y="412">16</text>
<text x="595" y="409">5/</text>
<text x="598" y="411">8</text>
<text x="169" y="416" transform="rotate(-90 169 416)">15/</text>
<text x="570" y="418" transform="rotate(-90 570 418)">1/</text>
<text x="572" y="416" transform="rotate(-90 572 416)">4</text>
<text x="169" y="424" transform="rotate(-90 169 424)">1/</text>
<text x="170" y="422" transform="rotate(-90 170 422)">4</text>
<text x="541" y="426">5/</text>
<text x="544" y="428">8</text>
<text x="476" y="443">3/</text>
<text x="478" y="445">4</text>
<text x="593" y="456">9/</text>
<text x="596" y="458">16</text>
<text x="578" y="467">1/</text>
<text x="587" y="467">15/</text>
<text x="581" y="468">4</text>
<text x="591" y="468">16</text>
</g>
<g font-size="4.2">
<text x="777" y="49">1/</text>
<text x="779" y="51">2</text>
<text x="823" y="49">3/</text>
<text x="825" y="51">4</text>
<text x="777" y="56">1/</text>
<text x="779" y="57">2</text>
<text x="824" y="56">9/</text>
<text x="826" y="57">16</text>
<text x="777" y="62">1/</text>
<text x="779" y="63">2</text>
<text x="823" y="62">13/</text>
<text x="826" y="63">16</text>
<text x="777" y="68">1/</text>
<text x="779" y="70">2</text>
<text x="777" y="75">1/</text>
<text x="779" y="76">2</text>
<text x="823" y="75">7/</text>
<text x="825" y="76">16</text>
<text x="777" y="81">1/</text>
<text x="779" y="82">2</text>
<text x="824" y="81">7/</text>
<text x="826" y="82">16</text>
<text x="772" y="87">1/</text>
<text x="774" y="89">2</text>
<text x="772" y="94">1/</text>
<text x="774" y="95">4</text>
<text x="772" y="100">1/</text>
<text x="774" y="101">4</text>
<text x="823" y="100">3/</text>
<text x="825" y="101">4</text>
<text x="772" y="106">1/</text>
<text x="774" y="108">4</text>
<text x="769" y="125">1/</text>
<text x="823" y="125">3/</text>
<text x="770" y="127">2</text>
<text x="825" y="127">4</text>
</g>
<g font-size="3.7">
<text x="17" y="551" transform="rotate(-90 17 551)">17:26:06</text>
<text x="17" y="561" transform="rotate(-90 17 561)">2026</text>
<text x="17" y="570" transform="rotate(-90 17 570)">Feb 05</text>
<text x="17" y="593" transform="rotate(-90 17 593)">PRINTED ON</text>
</g>
</svg>
